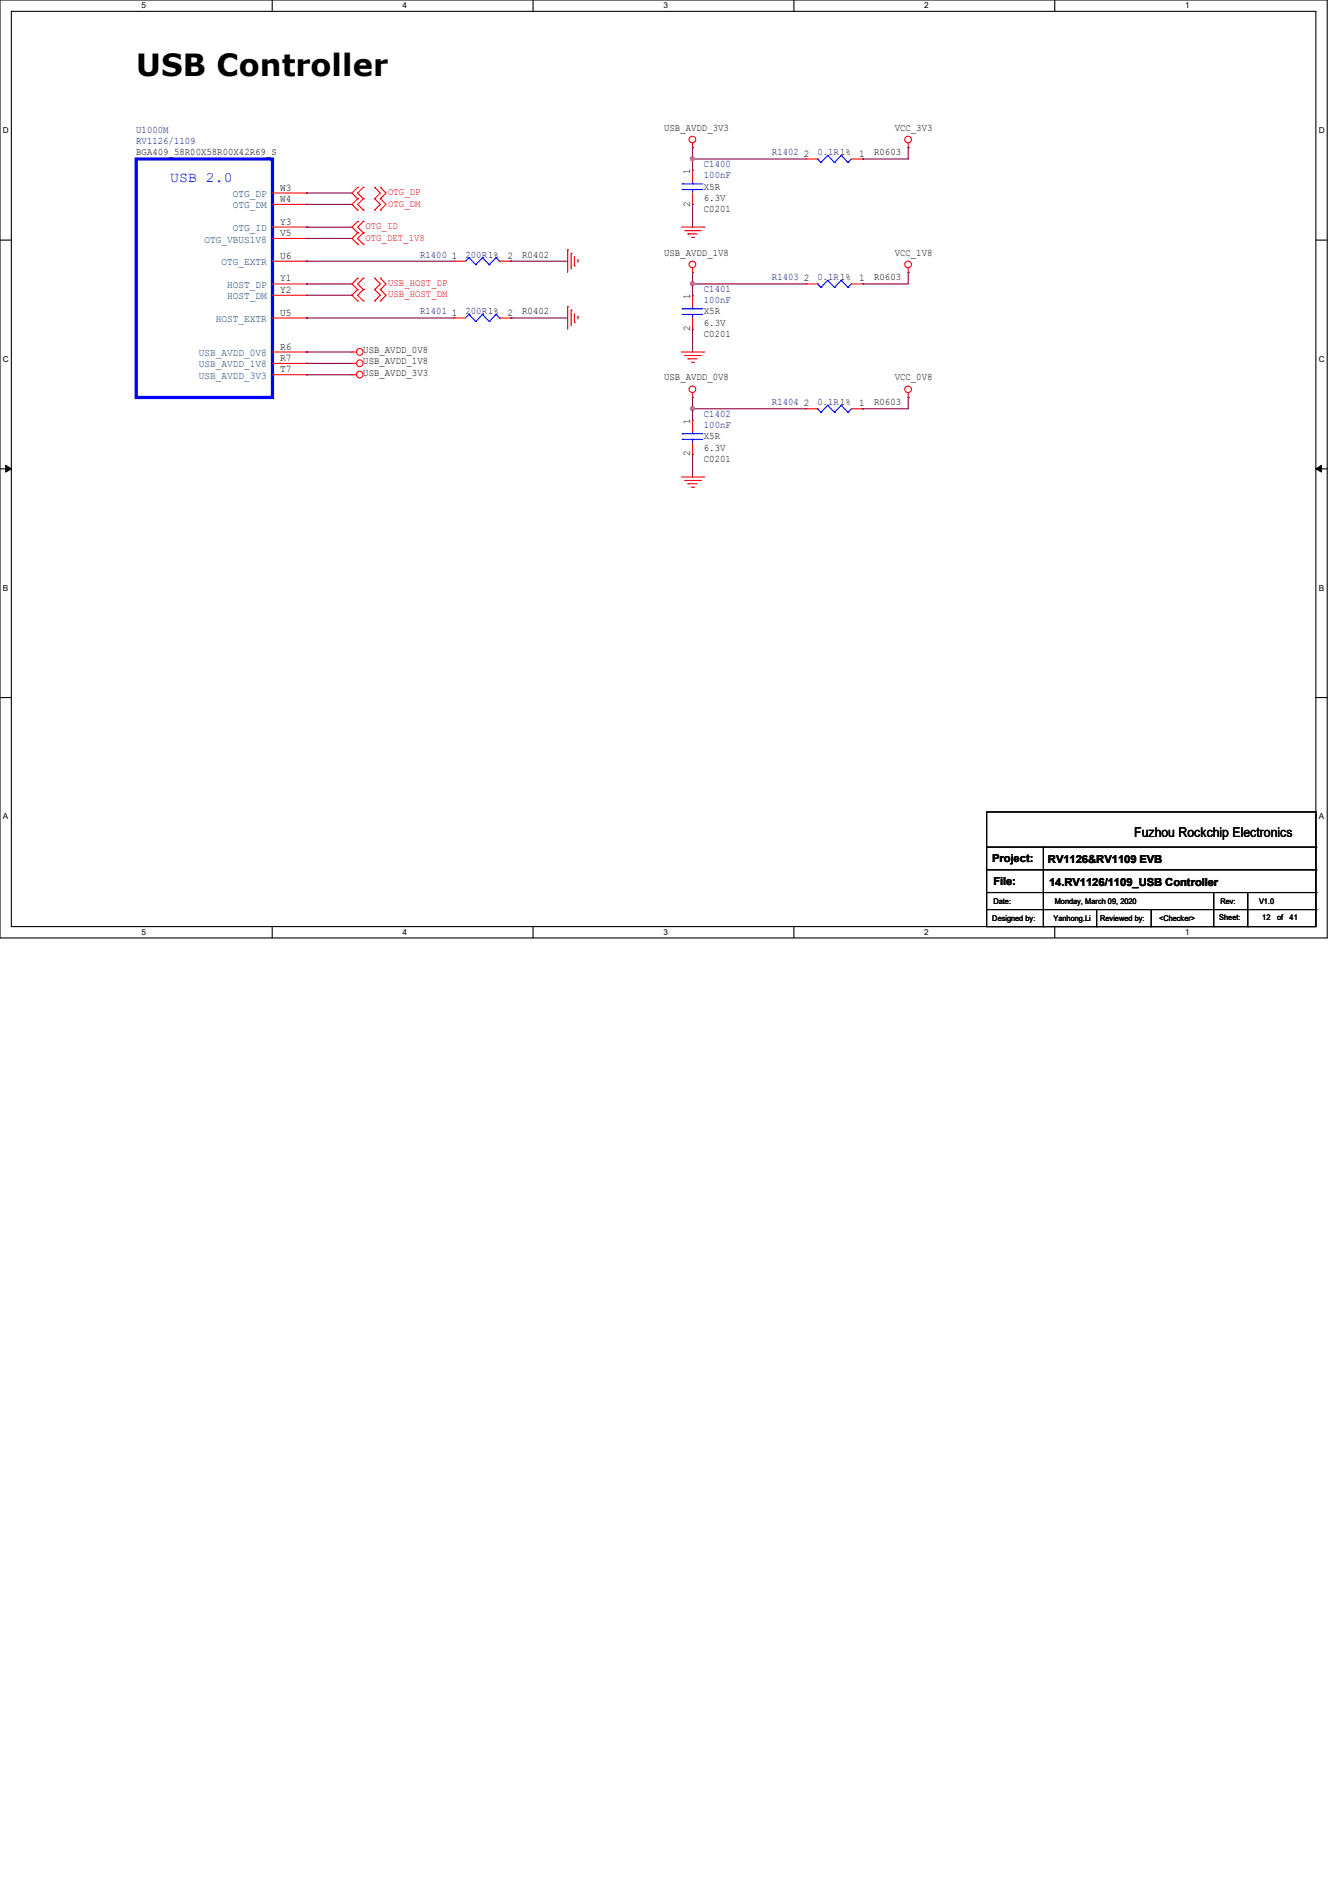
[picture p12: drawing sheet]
<svg xmlns="http://www.w3.org/2000/svg" width="210mm" height="297mm" viewBox="0 0 210 297" stroke-linecap="round" stroke-linejoin="round" font-family="sans-serif">
<path d="M0 0h207.9v146.9h-207.9zM1.8 1.8h204.3v143.3h-204.3z" fill="none" stroke="#000" stroke-width=".17"/>
<g fill="#fff">
<path d="M22.2 .2h.7v1.4h-.7z"/>
<path d="M22.2 145.2h.7v1.4h-.7z"/>
</g>
<path d="M42.6 0v1.8M42.6 145.1v1.8" fill="none" stroke="#000" stroke-width=".17"/>
<g fill="#fff">
<path d="M63 .2h.7v1.4h-.7z"/>
<path d="M63 145.2h.7v1.4h-.7z"/>
</g>
<path d="M83.5 0v1.8M83.5 145.1v1.8" fill="none" stroke="#000" stroke-width=".17"/>
<g fill="#fff">
<path d="M103.9 .2h.7v1.4h-.7z"/>
<path d="M103.9 145.2h.7v1.4h-.7z"/>
</g>
<path d="M124.3 0v1.8M124.3 145.1v1.8" fill="none" stroke="#000" stroke-width=".17"/>
<g fill="#fff">
<path d="M144.7 .2h.7v1.4h-.7z"/>
<path d="M144.7 145.2h.7v1.4h-.7z"/>
</g>
<path d="M165.2 0v1.8M165.2 145.1v1.8" fill="none" stroke="#000" stroke-width=".17"/>
<g fill="#fff">
<path d="M185.6 .2h.7v1.4h-.7z"/>
<path d="M185.6 145.2h.7v1.4h-.7z"/>
<path d="M.5 19.7h.9v1.4h-.9z"/>
<path d="M206.5 19.7h.9v1.4h-.9z"/>
<path d="M.5 55.5h.9v1.4h-.9z"/>
<path d="M206.5 55.5h.9v1.4h-.9z"/>
</g>
<path d="M0 37.6h1.8M206.1 37.6h1.8" fill="none" stroke="#000" stroke-width=".17"/>
<g fill="#fff">
<path d="M.5 91.3h.8v1.4h-.8z"/>
<path d="M206.5 91.3h.8v1.4h-.8z"/>
</g>
<path d="M0 73.4h1.8M206.1 73.4h1.8" fill="none" stroke="#000" stroke-width=".17"/>
<path d="M.9 72.9l.9 .5-.9 .5zM206.1 73.4l.9-.5v1z" fill="#000" stroke="#000" stroke-width=".16"/>
<g fill="#fff">
<path d="M.5 127.1h.8v1.4h-.8z"/>
<path d="M206.5 127.1h.8v1.4h-.8z"/>
</g>
<g fill="none" stroke="#000" stroke-width=".17">
<path d="M0 109.2h1.8M206.1 109.2h1.8M154.5 127.1h51.6v18h-51.6zM154.5 132.6h51.6M154.5 136.2h51.6M154.5 139.7h51.6M163.4 132.6v12.5M190.1 139.7v5.4M195.4 139.7v5.4M206.1 132.6h.1M206.1 136.2h.1M206.1 139.7h.1"/>
<path d="M154.5 142.4h51.6M163.4 145.1h.1M171.7 145.1h.1M171.7 142.4v2.7M180.3 145.1h.1M180.3 142.4v2.7M190.1 145.1h.1M195.4 145.1h.1M206.1 142.4h.1"/>
</g>
<g fill="none" stroke="#f00" stroke-width=".17">
<path d="M42.7 35.6h5.3M42.7 32h5.3M42.7 30.2h5.3M42.7 37.3h5.3M48 32h.1M48 30.2h.1M48 35.6h.1M48 37.3h.1M56 29.3h.1M56 31.1h.1M56 32.9h.1M56 34.7h.1"/>
<path d="M56 36.4h.1M56 38.2h.1M56 29.3l-.9 .9 .9 .9M56 34.7l-.9 .9 .9 .8M56 31.1l-.9 .9 .9 .9M56 36.4l-.9 .9 .9 .9M56.9 31.1h.1M56.9 29.3h.1M56.9 32.9h.1M56.9 36.4h.1M56.9 34.7h.1M56.9 38.2h.1"/>
<path d="M56.9 29.3l-.9 .9 .9 .9M56.9 31.1l-.9 .9 .9 .9M56.9 34.7l-.9 .9 .9 .8M56.9 36.4l-.9 .9 .9 .9M58.7 31.1h.1M58.7 29.3h.1M58.7 32.9h.1M58.7 29.3l.9 .9-.9 .9M58.7 31.1l.9 .9-.9 .9M59.6 31.1h.1M59.6 29.3h.1M59.6 32.9h.1"/>
<path d="M59.6 29.3l.9 .9-.9 .9M59.6 31.1l.9 .9-.9 .9M88.9 39.1h.1M88.9 39.1v3.6M89.5 39.7h.1M89.5 39.7v2.4M106.7 35.6h3.5M107.2 36.1h2.5M107.7 36.6h.1M107.7 36.6h1.5M108.3 37.2h.3M108.5 23.1h.1"/>
<path d="M108.5 26.7h.1M108.5 32h.1M108.5 22.4v.7M108.5 26.7v1.7M108.5 30.2v1.8M108.6 37.2h.1M109.7 36.1h.1M110.2 35.6h.1M126.2 24.9h.1M126.2 24.9h1.8M133.3 24.9h1.8M135.1 24.9h.1"/>
<path d="M142.2 23.1h.1M142.2 22.4v.7M42.7 55.1h5.3M42.7 56.9h5.3M42.7 58.7h5.3M42.7 49.8h5.3M42.7 40.9h5.3M42.7 46.2h5.3M42.7 44.4h5.3M48 46.2h.1M48 44.4h.1M48 40.9h.1"/>
<path d="M48 58.7h.1M48 56.9h.1M48 55.1h.1M48 49.8h.1M55.1 55.1h.1M55.1 56.9h.1M55.1 58.7h.1M55.1 55.1h.7M55.1 56.9h.7M55.1 58.7h.7M56 45.3h.1M56 47.1h.1"/>
<path d="M56 43.6h.1M56 45.3l-.9 .9 .9 .9M56 43.6l-.9 .8 .9 .9M56.9 47.1h.1M56.9 45.3h.1M56.9 43.6h.1M56.9 45.3l-.9 .9 .9 .9M56.9 43.6l-.9 .8 .9 .9M58.7 47.1h.1M58.7 45.3h.1M58.7 43.6h.1M58.7 45.3l.9 .9-.9 .9"/>
<path d="M58.7 43.6l.9 .8-.9 .9M59.6 47.1h.1M59.6 45.3h.1M59.6 43.6h.1M59.6 45.3l.9 .9-.9 .9M59.6 43.6l.9 .8-.9 .9M71.1 49.8h.1M71.1 40.9h.1M71.1 49.8h1.8M71.1 40.9h1.8M78.2 49.8h1.8M78.2 40.9h1.8"/>
<path d="M80 49.8h.1M80 40.9h.1M88.9 48h.1M88.9 48v3.6M89.5 48.6h.1M89.5 48.6v2.4M90 50.5h.1M90 41.6h.1M90 40.2v1.4M90 49.1v1.4M90.5 49.6h.1M90.5 40.7h.1"/>
<path d="M90.5 40.7v.4M90.5 49.6v.4M106.7 55.1h3.5M107.2 55.7h2.5M107.7 56.2h.1M107.7 56.2h1.5M108.3 56.7h.3M108.5 42.7h.1M108.5 46.2h.1M108.5 51.6h.1M108.5 42v.7M108.5 46.2v1.8"/>
<path d="M108.5 49.8v1.8M108.6 56.7h.1M109.7 55.7h.1M110.2 55.1h.1M126.2 44.4h.1M126.2 44.4h1.8M133.3 44.4h1.8M135.1 44.4h.1M142.2 42.7h.1M142.2 42v.7M106.7 74.7h3.5M107.2 75.2h2.5"/>
<path d="M107.7 75.7h.1M107.7 75.7h1.5M108.3 76.3h.3M108.5 62.2h.1M108.5 65.8h.1M108.5 71.1h.1M108.5 61.5v.7M108.5 65.8v1.8M108.5 69.3v1.8M108.6 76.3h.1M109.7 75.2h.1M110.2 74.7h.1"/>
<path d="M126.2 64h.1M126.2 64h1.8M133.3 64h1.8M135.1 64h.1M142.2 62.2h.1M142.2 61.5v.7"/>
<circle cx="108.4" cy="21.8" r=".52"/>
<circle cx="142.2" cy="21.8" r=".52"/>
<circle cx="56.3" cy="58.7" r=".52"/>
<circle cx="56.3" cy="55.1" r=".52"/>
<circle cx="56.3" cy="56.9" r=".52"/>
<circle cx="108.4" cy="41.4" r=".52"/>
<circle cx="142.2" cy="41.4" r=".52"/>
<circle cx="108.4" cy="61" r=".52"/>
<circle cx="142.2" cy="61" r=".52"/>
</g>
<g fill="none" stroke="#00f" stroke-width=".17">
<path d="M106.8 29.7h.1M106.8 28.8h.1M106.8 29.7h3.3M106.8 28.8h3.3M108.5 28.8h.1M108.5 29.7h.1M108.5 28.4v.4M108.5 29.7v.5M128 24.9h.1M128 24.9l.6 .5M128.6 25.4h.1M129.6 24.3h.1"/>
<path d="M129.6 24.3l1.1 1.1M129.6 24.3l-1 1.1M130.7 25.4h.1M131.7 24.3h.1M131.7 24.3l1.1 1.1M131.7 24.3l-1 1.1M132.8 25.4h.1M133.3 24.9l-.5 .5M73.4 49.2h.1M73.4 40.3h.1M73.4 49.2l-.5 .6M73.4 49.2l1.1 1.1"/>
<path d="M73.4 40.3l-.5 .6M73.4 40.3l1.1 1.1M74.5 50.3h.1M74.5 41.4h.1M75.6 49.2h.1M75.6 40.3h.1M75.6 49.2l-1.1 1.1M75.6 49.2l1 1.1M75.6 40.3l-1.1 1.1M75.6 40.3l1 1.1M76.6 50.3h.1M76.6 41.4h.1"/>
<path d="M77.7 49.2h.1M77.7 40.3h.1M77.7 49.2l-1.1 1.1M77.7 49.2l.5 .6M77.7 40.3l-1.1 1.1M77.7 40.3l.5 .6M78.2 49.8h.1M78.2 40.9h.1M106.8 49.2h.1M106.8 48.3h.1M106.8 49.2h3.3M106.8 48.3h3.3"/>
<path d="M108.5 48.3h.1M108.5 49.2h.1M108.5 48v.3M108.5 49.2v.6M128 44.4h.1M128 44.4l.6 .6M128.6 45h.1M129.6 43.9h.1M129.6 43.9l1.1 1.1M129.6 43.9l-1 1.1M130.7 45h.1M131.7 43.9h.1"/>
<path d="M131.7 43.9l1.1 1.1M131.7 43.9l-1 1.1M132.8 45h.1M133.3 44.4l-.5 .6M106.8 68.8h.1M106.8 67.9h.1M106.8 68.8h3.3M106.8 67.9h3.3M108.5 67.9h.1M108.5 68.8h.1M108.5 67.6v.3M108.5 68.8v.5"/>
<path d="M128 64h.1M128 64l.6 .6M128.6 64.6h.1M129.6 63.5h.1M129.6 63.5l1.1 1.1M129.6 63.5l-1 1.1M130.7 64.6h.1M131.7 63.5h.1M131.7 63.5l1.1 1.1M131.7 63.5l-1 1.1M132.8 64.6h.1M133.3 64l-.5 .6"/>
</g>
<path d="M21.3 24.9h21.4v37.3h-21.4z" fill="none" stroke="#00f" stroke-width=".51"/>
<g fill="none" stroke="#800040" stroke-width=".17">
<path d="M48 32h.1M48 30.2h.1M48 35.6h.1M48 37.3h.1M48 32h7.1M48 30.2h7.1M48 35.6h7.1M48 37.3h7.1M108.5 24.9h.1M108.5 32h.1M108.5 23.1h.1M108.5 23.1v3.6"/>
<path d="M108.5 32v3.6M108.5 24.9h17.7M135.1 24.9h.1M142.2 23.1h.1M142.2 23.1v1.8h-7.1M48 55.1h.1M48 56.9h.1M48 58.7h.1M48 44.4h.1M48 49.8h.1M48 40.9h.1M48 44.4h7.1"/>
<path d="M48 55.1h7.1M48 56.9h7.1M48 58.7h7.1M48 46.2h7.1M48 49.8h23.1M48 40.9h23.1M55.1 46.2h.1M80 49.8h.1M80 40.9h.1M80 49.8h8.9M80 40.9h8.9M108.5 44.4h.1"/>
<path d="M108.5 51.6h.1M108.5 42.7h.1M108.5 42.7v3.5M108.5 51.6v3.5M108.5 44.4h17.7M135.1 44.4h.1M142.2 42.7h.1M142.2 42.7v1.7h-7.1M108.5 64h.1M108.5 71.1h.1M108.5 62.2h.1M108.5 62.2v3.6"/>
<path d="M108.5 71.1v3.6M108.5 64h17.7M135.1 64h.1M142.2 62.2h.1M142.2 62.2v1.8h-7.1"/>
</g>
<g fill="#f0f" stroke="#f0f" stroke-width=".17">
<circle cx="108.4" cy="24.9" r=".32"/>
<circle cx="108.4" cy="44.4" r=".32"/>
<circle cx="108.4" cy="64" r=".32"/>
</g>
<text font-size="4.8" x="21.3" y="11.9">USB Controller</text>
<text font-size="2.3" fill="#00f" x="26.7" y="28.5">USB 2.0</text>
<text font-size="2.1" x="177.6" y="131">Fuzhou Rockchip Electronics</text>
<g font-size="1.7">
<text x="155.4" y="135">Project:</text>
<text x="164.1" y="135.1">RV1126&amp;RV1109 EVB</text>
<text x="155.6" y="138.5">File:</text>
<text x="164.3" y="138.7">14.RV1126/1109_USB Controller</text>
</g>
<g font-size="1.6" fill="#000080">
<text x="21.3" y="20.8">U1000M</text>
<text x="21.3" y="22.6">RV1126/1109</text>
<text x="110.2" y="26.1">C1400</text>
<text x="110.2" y="27.9">100nF</text>
<text x="120.9" y="24.3">R1402</text>
<text x="128" y="24.3">0.1R1%</text>
<text x="65.8" y="40.3">R1400</text>
<text x="72.9" y="40.3">200R1%</text>
<text x="110.2" y="45.7">C1401</text>
<text x="110.2" y="47.5">100nF</text>
<text x="120.9" y="43.9">R1403</text>
<text x="128" y="43.9">0.1R1%</text>
<text x="65.8" y="49.2">R1401</text>
<text x="72.9" y="49.2">200R1%</text>
<text x="110.2" y="65.2">C1402</text>
<text x="120.9" y="63.5">R1404</text>
<text x="128" y="63.5">0.1R1%</text>
<text x="110.2" y="67">100nF</text>
</g>
<g font-size="1.6">
<text x="104" y="20.4">USB_AVDD_3V3</text>
<text x="140.1" y="20.4">VCC_3V3</text>
<text x="21.3" y="24.3">BGA409_58R00X58R00X42R69_S</text>
<text x="43.9" y="29.8">W3</text>
<text x="108.1" y="27.2" transform="rotate(-90 108.1 27.2)">1</text>
<text x="110.2" y="29.7">X5R</text>
<text x="125.9" y="24.5">2</text>
<text x="134.6" y="24.5">1</text>
<text x="136.9" y="24.3">R0603</text>
<text x="43.9" y="31.6">W4</text>
<text x="43.9" y="35.2">Y3</text>
<text x="108.1" y="32.3" transform="rotate(-90 108.1 32.3)">2</text>
<text x="110.2" y="33.2">C0201</text>
<text x="110.2" y="31.5">6.3V</text>
<text x="43.9" y="40.5">U6</text>
<text x="43.9" y="37">V5</text>
<text x="70.8" y="40.5">1</text>
<text x="79.5" y="40.5">2</text>
<text x="81.8" y="40.3">R0402</text>
<text x="104" y="40">USB_AVDD_1V8</text>
<text x="140.1" y="40">VCC_1V8</text>
<text x="43.9" y="45.8">Y2</text>
<text x="43.9" y="44.1">Y1</text>
<text x="108.1" y="46.8" transform="rotate(-90 108.1 46.8)">1</text>
<text x="125.9" y="44.1">2</text>
<text x="134.6" y="44.1">1</text>
<text x="136.9" y="43.9">R0603</text>
<text x="43.9" y="49.4">U5</text>
<text x="70.8" y="49.4">1</text>
<text x="79.5" y="49.4">2</text>
<text x="81.8" y="49.2">R0402</text>
<text x="108.1" y="51.9" transform="rotate(-90 108.1 51.9)">2</text>
<text x="110.2" y="52.8">C0201</text>
<text x="110.2" y="49.2">X5R</text>
<text x="110.2" y="51">6.3V</text>
<text x="43.9" y="58.3">T7</text>
<text x="43.9" y="56.5">R7</text>
<text x="43.9" y="54.7">R6</text>
<text x="56.9" y="55.3">USB_AVDD_0V8</text>
<text x="56.9" y="57.1">USB_AVDD_1V8</text>
<text x="56.9" y="58.8">USB_AVDD_3V3</text>
<text x="104" y="59.6">USB_AVDD_0V8</text>
<text x="140.1" y="59.6">VCC_0V8</text>
<text x="125.9" y="63.6">2</text>
<text x="134.6" y="63.6">1</text>
<text x="136.9" y="63.5">R0603</text>
<text x="108.1" y="71.5" transform="rotate(-90 108.1 71.5)">2</text>
<text x="108.1" y="66.3" transform="rotate(-90 108.1 66.3)">1</text>
<text x="110.2" y="68.8">X5R</text>
<text x="110.2" y="70.6">6.3V</text>
<text x="110.2" y="72.3">C0201</text>
</g>
<g font-size="1.6" fill="#004080">
<text x="36.4" y="32.6">OTG_DM</text>
<text x="36.4" y="30.9">OTG_DP</text>
<text x="32" y="38">OTG_VBUS1V8</text>
<text x="34.7" y="41.5">OTG_EXTR</text>
<text x="36.4" y="36.2">OTG_ID</text>
<text x="35.6" y="46.9">HOST_DM</text>
<text x="35.6" y="45.1">HOST_DP</text>
<text x="33.8" y="50.4">HOST_EXTR</text>
<text x="31.1" y="59.3">USB_AVDD_3V3</text>
<text x="31.1" y="57.5">USB_AVDD_1V8</text>
<text x="31.1" y="55.8">USB_AVDD_0V8</text>
</g>
<g font-size="1.6" fill="#f00">
<text x="57.2" y="35.9">OTG_ID</text>
<text x="60.8" y="30.6">OTG_DP</text>
<text x="60.8" y="32.3">OTG_DM</text>
<text x="57.2" y="37.7">OTG_DET_1V8</text>
<text x="60.8" y="46.6">USB_HOST_DM</text>
<text x="60.8" y="44.8">USB_HOST_DP</text>
</g>
<g font-size="1.3">
<text x="22.2" y="1.3">5</text>
<text x="63" y="1.3">4</text>
<text x="103.9" y="1.3">3</text>
<text x="144.7" y="1.3">2</text>
<text x="185.6" y="1.3">1</text>
<text x=".5" y="20.8">D</text>
<text x="206.5" y="20.8">D</text>
<text x=".5" y="56.6">C</text>
<text x="206.5" y="56.6">C</text>
<text x=".5" y="92.5">B</text>
<text x="206.5" y="92.5">B</text>
<text x=".5" y="128.3">A</text>
<text x="206.5" y="128.3">A</text>
<text x="22.2" y="146.4">5</text>
<text x="63" y="146.4">4</text>
<text x="103.9" y="146.4">3</text>
<text x="144.7" y="146.4">2</text>
<text x="185.6" y="146.4">1</text>
</g>
<g font-size="1.2">
<text x="155.6" y="141.6">Date:</text>
<text x="165.2" y="141.6">Monday, March 09, 2020</text>
<text x="191.1" y="141.6">Rev:</text>
<text x="197.2" y="141.6">V1.0</text>
<text x="155.4" y="144.3">Designed by:</text>
<text x="165" y="144.3">Yanhong.Li</text>
<text x="172.3" y="144.3">Reviewed by:</text>
<text x="181.5" y="144.3">&lt;Checker&gt;</text>
<text x="191" y="144.1">Sheet:</text>
<text x="197.7" y="144.1">12</text>
<text x="200" y="144.1">of</text>
<text x="202" y="144.1">41</text>
</g>
</svg>
